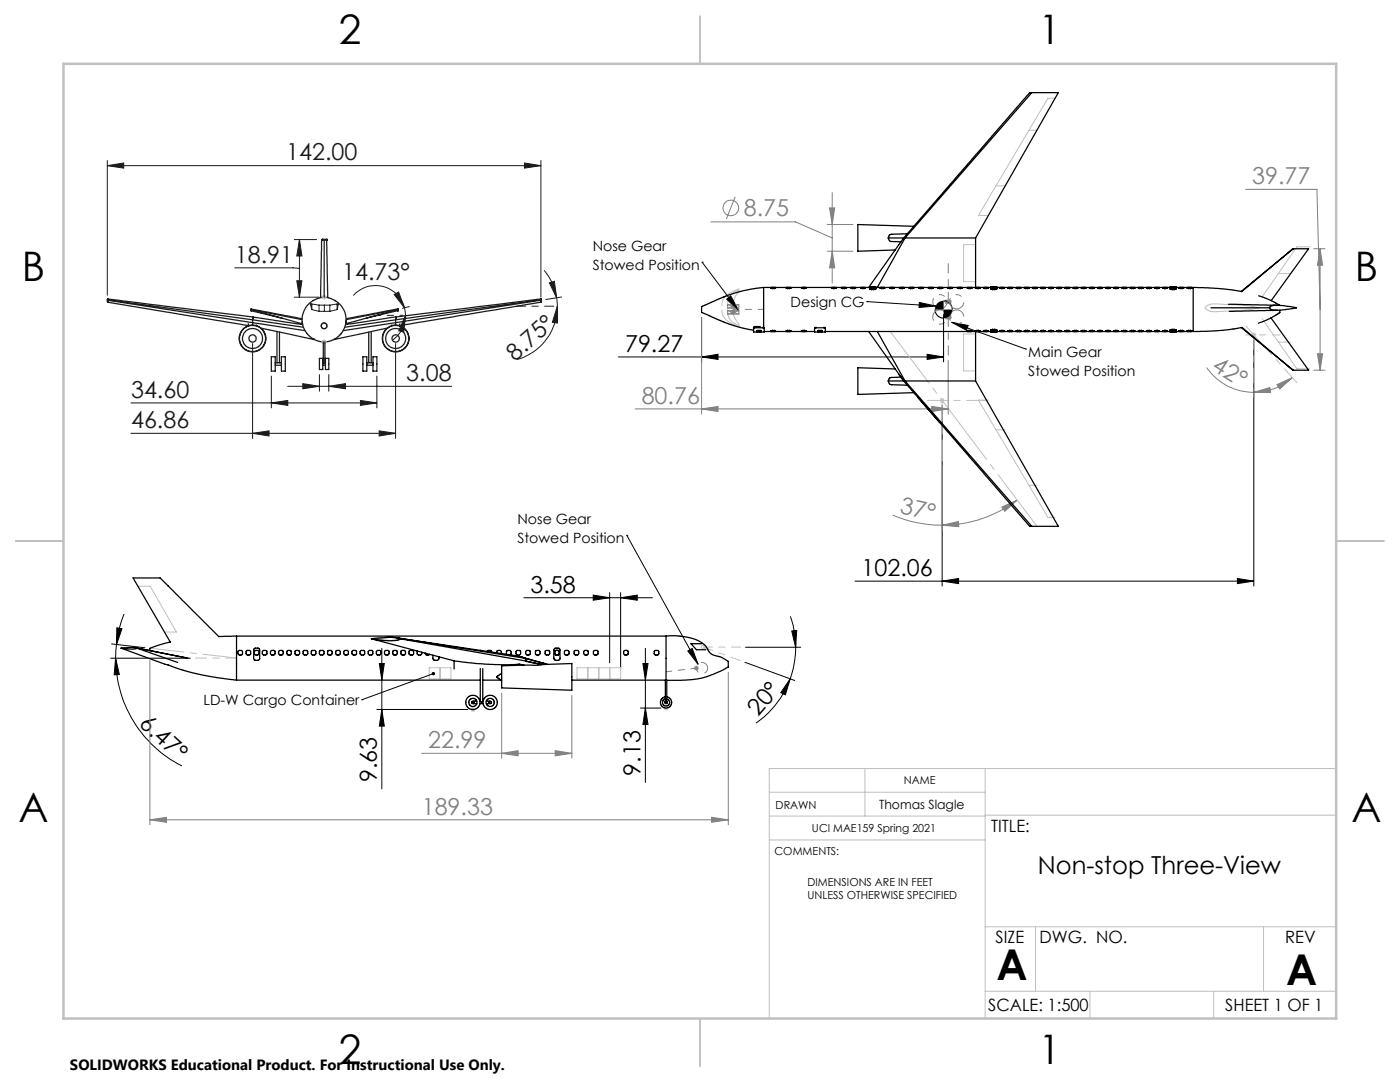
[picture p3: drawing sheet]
<svg xmlns="http://www.w3.org/2000/svg" width="279mm" height="216mm" viewBox="0 0 279 216" stroke-linecap="round" stroke-linejoin="round" font-family="sans-serif">
<g fill="none" stroke="#808080" stroke-width=".2">
<path d="M146.7 39.3l-1.7 4.4M166.1 38.5v18M248.6 37.8h14.2l.7 24M141.9 44.3h16.9l7.3 3.2M165.1 44.8h5.1M165.1 50.1h5.1M165.6 41.5h1l-.5 3.3zM166.1 50.1l.5 3.3h-1zM188.6 59.9l.7 .7M189 59.7v1M189.1 59.9l.7 .7M189.3 59.9l-.7 .7"/>
<path d="M189.5 59.7v1M189.8 59.9l-.7 .7M262.2 49.6h2.2M263.5 49.6l.4 3.3h-1zM263.5 49.6v24.3M140 63.3v19.3M145.8 62.3h1M145.8 61.2h1M146 62l.7 .7M146 60.8l.7 .7M146.3 60.6v1.1M146.3 61.8v1.1"/>
<path d="M146.7 62l-.7 .7M146.7 60.8l-.7 .7M188.5 63.3h1.5M188.5 60.2h1.5M188.6 62.9l.7 .7M189 62.8v1M189.1 62.9l.7 .7M189.2 71.9v10.7M189.3 62.9l-.7 .7M189.5 62.8v1M189.8 62.9l-.7 .7M240.8 73.3a11.3 11.3 0 0 0 9.4 5"/>
<path d="M250.2 78.3l3.2-1 .2 1zM250.2 77.4v1.9M254.8 76.8l3.1-1.4-2.5 2.2zM257.9 75.4a11.4 11.4 0 0 1-7.7 2.9M262.2 73.9h2.2M262.9 70.6h1l-.4 3.3zM126.8 81.6h62.4M140 81.6l3.3-.5v1zM185.9 81.1l3.3 .5-3.3 .5zM188 93v12.8M203 99.8a25.3 25.3 0 0 1-15 5M178.1 102.8a25.4 25.4 0 0 0 9.9 2"/>
<path d="M188 104.8l3.3-.7v1zM200 101.2l3-1.4-2.5 2.2zM29.9 131.8v32.8M100.1 138.3v13M114.1 138.7v12.6M138.5 133.3h1M138.6 133l.7 .7M139 132.8v1M139.3 133l-.7 .7M145.3 134.1v30.5M84.1 150.3h30M100.1 150.3l3.3-.5v1z"/>
<path d="M110.8 149.8l3.3 .5-3.3 .5zM29.9 163.6l3.3-.5v1zM29.9 163.6h115.4M142 163.1l3.3 .5-3.3 .5z"/>
<circle cx="145.8" cy="41.5" r="1.56"/>
</g>
<g fill="none" stroke="#000" stroke-width=".2">
<path d="M140.1 52.3h.1M140.1 52.3l7.3 9.7M145 59.7l.8-.6 1.6 2.9zM123.4 71.2h64.9M140 71.2l3.3-.5v1zM140 63.3v8.9M173 60.2h.1M173 60.2l13.8 .9M183.5 60.4l3.3 .7-3.4 .2zM185 70.7l3.3 .5-3.3 .5zM186.6 61.8a1.69 1.69 0 0 0 1.7 1.7M188.3 62.8v9.4"/>
<path d="M188.3 60a1.69 1.69 0 0 1 1.7 1.8M189.9 64.3l14.8 5.3M189.9 64.3l3.3 .6-.3 1zM204.7 69.6h.1M250.2 67.8v49.1M188 80.9v36M104.6 119.3h25.6M118.4 118.7l3.3 .6-3.3 .5zM121.7 118.3v14M123.9 119.3l3.3-.6v1.1zM123.9 118.3v15M125.1 106.8h.1"/>
<path d="M125.1 106.8l14.2 25.7M170.6 116h79.6M188 116l3.3-.6v1.1zM246.9 115.4l3.3 .6-3.3 .5zM22.1 131.3h15.9M22.3 128.5l6.6 .8M23.1 131.3l.7 3.3-1 .1zM23.1 131.3a24.3 24.3 0 0 0 13.2 21.5M23.2 128.6l-.1 2.7M23.3 125.3l1 .1-1.1 3.2zM24.8 122.5a22.5 22.5 0 0 0-1.6 6.1M72.2 139.6h.1"/>
<path d="M75.7 132.4h1l-.5 3.3zM76.2 129.4v28M86.5 134.4l-14.3 5.2M128.3 132.4h1l-.5 3.3zM128.8 129.4v26.7M137.3 129.9l.8-.5 1.2 3.1zM148.7 132.2l9.9 3.6M148.8 129.2h11M157.7 135.5l-1 3.1-.9-.4zM157.7 135.5a18.8 18.8 0 0 1-6.8 8.8M157.7 123a17.2 17.2 0 0 1 1.1 6.2M158 125.9l1-.1-.2 3.4z"/>
<path d="M158.8 129.2a19.6 19.6 0 0 1-1.1 6.3M75.2 141.6h18.2M76.2 141.6l.5 3.3h-1zM127.8 141.3h4.1M128.8 141.3l.5 3.3h-1z"/>
</g>
<g fill="none" stroke="#191924" stroke-width=".2">
<path d="M21.4 33.1l3.3-.6v1zM21.4 32v26.9M21.4 33.1h86.5M104.7 32.5l3.2 .6-3.2 .4zM107.9 32v27.3M46.8 53.4l13 .2M58.7 59.3h5M58.7 47.8h4.5M59.2 56h1.1l-.5 3.3zM59.8 47.8l.5 3.3h-1.1zM59.8 47.8v11.5M70.5 58.9a6 6 0 0 1 10.2 2.5"/>
<path d="M78.7 58.8l.9-.5 1.1 3.1zM108.6 53.9a11.5 11.5 0 0 1 2.5 5.5M109.6 56.4l1-.3 .5 3.3zM111.1 59.4l.1 1.7M112.1 59.3l-3.2 .5M50.4 68.5v19M54.2 75v6.4M57.4 77.1h32.7M60.4 76.6l3.3 .5-3.3 .5zM62.2 61.8l1.5 .3M62.2 60.6v1.2M63.7 60.9h2.1"/>
<path d="M63.7 60.9l-1.8-.3 .3 1.2M63.7 62.1h2.1M63.7 60.9v1.2M63.7 74.8v3.3M64.7 60.9v1.2M65.6 77.1l3.3-.5v1zM65.6 74.8v3.3M65.8 60.9l1.8-.3-.3 1.2M65.8 60.9v1.2M67.3 60.6v1.2M67.3 61.8l-1.5 .3M71.9 79.9l3.3 .5-3.3 .5z"/>
<path d="M75.2 75v6.4M79 68.5v19M80.7 61.4l.2 1.5M80.9 62.9l-.3 3.4-1-.3zM80.9 62.9a6 6 0 0 1-2.5 4.9M81.7 61.2l-1.4 .3M111.2 61.1l.1 3.4-1.1-.2zM111.2 61.1a11.1 11.1 0 0 1-8 10.7M26.1 86.5h52.9M26.1 80.4h49.1M50.4 86.5l3.3-.5v1zM54.2 80.4l3.2-.5v1z"/>
<path d="M75.7 86l3.3 .5-3.3 .5z"/>
<circle cx="64.7" cy="65" r=".58"/>
</g>
<g fill="none" stroke="#191924" stroke-width=".25">
<path d="M21.4 59.9l39.5 6.1M21.4 59.8l29 4M21.4 59.7l29 3.6M21.4 59.8v.1M21.4 59.9v.4M21.4 59.9h.1M21.4 59.8h.1M21.4 59.7v.1M21.4 59.7h.1M64.2 47.8l-.2 11.6M64.2 47.8h.1M64.3 47.8h.4"/>
<path d="M64.3 47.8h.1M64.4 47.8h.1M64.5 47.8h.1M64.6 47.8h.1M64.7 47.8v11.5M64.7 47.8h.1M64.7 47.8h.2M64.8 47.8h.1M64.9 47.8h.1M64.9 47.8h.3M65 47.8h.1M65.1 47.8h.1"/>
<path d="M65.2 47.8h.1M65.2 47.8l.2 11.6M107.9 59.7l-28.9 3.6M107.9 59.8v.1M107.9 59.9v.4M107.9 59.9h.1M107.9 59.8h.1M107.9 59.7v.1M107.9 59.7h.1M107.9 59.8l-28.9 4M107.9 59.9l-28.9 4.5M21.4 60.3l28.2 4.7v-.5"/>
<path d="M21.4 60.3h.1M21.4 60.2h.1M21.4 60.1v.1M21.4 60.1h.1M21.4 60h.1M50.1 61.7l10.2 1.9M50.1 62l6.3 1.5M50.1 61.7l10.2 2.1M50.1 61.7h.1M50.1 62h.1M50.1 61.9v.1M50.1 61.9h.1"/>
<path d="M50.1 61.8v.1M50.1 61.8h.1M50.1 61.7v.2M50.1 61.8l1.5 .4M50.4 63.8l10.2 1.5M50.4 63.3l10 1.5-.1-.6M50.4 63.8v1.1M50.4 63.6v.2M50.4 63.6h.1M50.4 63.4v.1M50.4 63.4h.1M50.4 63.3h.1"/>
<path d="M50.4 63.3v.3M51.1 62.1l9.3 2.5M51.2 64.8v.2M52.1 65.5l10.7 2.3M54.2 71.2h.7v2.8h-.7zM54.9 72.4h1.3M54.9 72.9h1.3M55.3 66.1v6.3M55.8 66.3v6.1M56.2 71.2h.7v2.8h-.7zM61.3 61l1.2-1 1.4-.6 1.3-.1 1.4 .5a4.4 4.4 0 0 1 2.5 4.2 4.4 4.4 0 0 1-3 3.9l-1 .3-1.4-.1-1.3-.5-.9-.7a4.4 4.4 0 0 1-.2-5.9zM63.7 71.5h.7v2.2h-.7z"/>
<path d="M64.4 72.4h.2M64.4 72.9h.5M64.5 68.2v4.2M64.5 72.4h.1M64.6 72.4h.1M64.6 72.4h.2M64.7 72.4h.1M64.8 72.4h.1M64.8 68.2v4.2M64.9 71.5h.7v2.2h-.7zM72.4 71.2h.8v2.8h-.8zM73.2 72.4h1.2"/>
<path d="M73.2 72.9h1.2M73.6 66.3v6.1M74.1 66.1v6.3M74.4 71.2h.8v2.8h-.8zM77.3 65.5l-10.7 2.3M78.2 64.8v.2M78.2 62.1l-9.2 2.5M79 63.3l-10 1.5 .1-.9M79 63.8v.6M79 64.4v.5M79 63.6v.2M79 63.6h.1"/>
<path d="M79 63.4v.1M79 63.4h.1M79 63.3h.1M79 63.3v.3M79 63.8l-10.2 1.5M79 64.4l-10.5 1.6M79.3 61.7l-10.2 1.9M79.3 62l-6.3 1.5M79.3 61.7l-10.2 2.1M79.3 61.7h.1M79.3 62h.1M79.3 61.9v.1"/>
<path d="M79.3 61.9h.1M79.3 61.8v.1M79.3 61.8h.1M79.3 61.7v.2M79.3 61.8l-1.5 .4M107.9 60.3l-28.2 4.7 .1-.5M107.9 60.3h.1M107.9 60.2h.1M107.9 60.1v.1M107.9 60.1h.1M107.9 60h.1"/>
<circle cx="50.4" cy="67.5" r=".73"/>
<circle cx="50.4" cy="67.5" r="2.66"/>
<circle cx="50.4" cy="67.6" r="1.99"/>
<circle cx="50.4" cy="67.5" r="2.61"/>
<circle cx="64.7" cy="65" r=".58"/>
<circle cx="79" cy="67.6" r="2"/>
<circle cx="79" cy="67.5" r="2.6"/>
<circle cx="79" cy="67.5" r=".73"/>
<circle cx="79" cy="67.5" r="2.66"/>
</g>
<g fill="none" stroke="#c0c0c0" stroke-width=".2">
<path d="M210.6 19.6h-1.5l-13.8 23.4h2M198.8 37.1h1.8M205.4 26h1.5M64.2 59.3h1M64.3 58.9l.8 .8M64.7 58.8v1M65.1 58.9l-.8 .8M147.5 58l-1 .3-.8 .7-.4 1-.1 1.1M194.7 48.8h-2.4v7.4h2.4M255.1 54.6h2.5M261.4 49.2h-2.6l-6.9 10M64.2 68.3h1"/>
<path d="M64.3 67.9l.8 .7M64.7 67.8v1M65.1 67.9l-.8 .7M144.1 61.8l.2 1.1 .6 .9 .9 .7 1.7 .7v-.7l-.8-.9-.3-.7v-1.1M144.1 61.1l.1-1 .6-1 .9-.7 1.8-.8v.7l-.6 .7-.4 .7-.1 1.4M145.2 61.8l.1 1 .4 .9 .8 .8 1 .4M187.5 79.9h1M187.7 79.6l.7 .7M188 79.4v1M188.4 79.6l-.7 .7M194.7 66.6h-2.4v7.4h2.4M197.3 79.8h-2l13.8 23.4h1.5"/>
<path d="M240.5 61.3l.9-.6 1.6-.1 5.6 .4 2.6 .4-3 .5-6.3 .3-.9-.3-.5-.4zM249.7 66.9h1M249.9 66.5l.7 .7M250.2 66.4v.9M250.6 66.5l-.7 .7M251.9 63.6l6.9 10h2.6M255.1 68.3h2.5M198.8 85.8h1.8M205.4 96.8h1.5M27.5 117h2.5l5.2 9.1h-2.4M85.7 133.2h4.3v2.3h-4.3zM87.8 133.2v2.3"/>
<path d="M115.1 133.2h8.8v2.3h-8.8zM117.3 133.2v2.3M119.5 133.2v2.3M121.7 133.2v2.3M93.9 141.6h1M94 141.2l.7 .7M94.4 141.1v1M94.7 141.2l-.7 .7M132.4 141.3h1M132.6 140.9l.7 .7M132.9 140.8v1M133.3 140.9l-.7 .7"/>
<path d="M153.5 158.1h43.1M172.6 153.4v9.4M196.6 153.4v49.8M266.7 153.4h-113.2v49.8M153.5 167.6h43.1M153.5 162.8h43.1M196.6 162.7h70.1M196.6 197.8h70.1M196.6 184.9h70.1M206.7 184.9v12.9M217.5 197.8v5.4M242.2 197.8v5.4"/>
<path d="M252.2 184.9v12.9"/>
<circle cx="188.3" cy="61.8" r="1.72"/>
<circle cx="140.3" cy="129.1" r=".35"/>
</g>
<path d="M74.1 127.5a13.7 13.7 0 0 1 5.7-.1v.1a3.8 3.8 0 0 1-2.8 .3z" fill="none" stroke="#808080" stroke-width=".25"/>
<path d="M141.2 133a1.12 1.12 0 0 0-1.9-.5 1.12 1.12 0 0 0 .5 1.9 1.12 1.12 0 0 0 1.4-1.3v-.1" fill="none" stroke="#808080" stroke-width=".2" stroke-dasharray="15.2 1.3 1.3 1.3" stroke-dashoffset="13.6" stroke-linecap="butt"/>
<path d="M187.2 61.9a1.42 1.42 0 0 0-.6 2.4 1.42 1.42 0 0 0 2.3-.6 1.42 1.42 0 0 0-1.6-1.8h-.1M187.2 61.6a1.42 1.42 0 0 1-.6-2.4 1.42 1.42 0 0 1 2.3 .6 1.42 1.42 0 0 1-1.6 1.8h-.1M190.5 61.9a1.42 1.42 0 0 0-.6 2.4 1.42 1.42 0 0 0 2.4-.6 1.42 1.42 0 0 0-1.6-1.8h-.2M190.5 61.6a1.42 1.42 0 0 1-.6-2.4 1.42 1.42 0 0 1 2.4 .6 1.42 1.42 0 0 1-1.6 1.8h-.2" fill="none" stroke="#808080" stroke-width=".2" stroke-dasharray="15.2 1.3 1.3 1.3" stroke-dashoffset="12.7" stroke-linecap="butt"/>
<path d="M75.4 62.9h5" fill="none" stroke="#191924" stroke-width=".2" stroke-dasharray="15.2 1.3 1.3 1.3" stroke-dashoffset="14.6"/>
<path d="M103.1 61.1h7.4" fill="none" stroke="#191924" stroke-width=".2" stroke-dasharray="15.2 1.3 1.3 1.3" stroke-dashoffset="13.4"/>
<path d="M248.7 65.1l10.1 11.3" fill="none" stroke="#c0c0c0" stroke-width=".2" stroke-dasharray="15.2 1.3 1.3 1.3" stroke-dashoffset="7.6"/>
<path d="M248.5 66.8h7" fill="none" stroke="#c0c0c0" stroke-width=".2" stroke-dasharray="15.2 1.3 1.3 1.3" stroke-dashoffset="13.7"/>
<path d="M207 105l-29.4-38.9" fill="none" stroke="#c0c0c0" stroke-width=".2" stroke-dasharray="15.2 1.3 1.3 1.3" stroke-dashoffset="2.3"/>
<path d="M185.1 79.9h11.8" fill="none" stroke="#c0c0c0" stroke-width=".2" stroke-dasharray="15.2 1.3 1.3 1.3" stroke-dashoffset="11.2"/>
<path d="M250.2 66.8v9.6" fill="none" stroke="#c0c0c0" stroke-width=".2" stroke-dasharray="15.2 1.3 1.3 1.3" stroke-dashoffset="12.4"/>
<path d="M188 79.9v12.1" fill="none" stroke="#c0c0c0" stroke-width=".2" stroke-dasharray="15.2 1.3 1.3 1.3" stroke-dashoffset="11.1"/>
<path d="M140.4 129.1h7.4" fill="none" stroke="#c0c0c0" stroke-width=".2" stroke-dasharray="15.2 1.3 1.3 1.3" stroke-dashoffset="13.4"/>
<path d="M140.4 129.1l7.3 2.7" fill="none" stroke="#c0c0c0" stroke-width=".2" stroke-dasharray="15.2 1.3 1.3 1.3" stroke-dashoffset="13.2"/>
<path d="M47.2 131.3l-17.3-2" fill="none" stroke="#c0c0c0" stroke-width=".2" stroke-dasharray="15.2 1.3 1.3 1.3" stroke-dashoffset="8.4"/>
<path d="M47.2 131.3h-8.2" fill="none" stroke="#c0c0c0" stroke-width=".2" stroke-dasharray="15.2 1.3 1.3 1.3" stroke-dashoffset="13"/>
<path d="M139.7 3.2v9.5M3.1 107.9h9.6M266.7 107.9h9.5M139.7 203.2v9.6" fill="none" stroke="#c0c0c0" stroke-width=".25"/>
<path d="M12.7 12.7h254v190.5h-254z" fill="none" stroke="#c0c0c0" stroke-width=".5"/>
<path d="M152.4 61.7h-6.1M132.9 134l6.1-.7" fill="none" stroke="#808080" stroke-width=".2" stroke-dasharray="15.2 1.3 1.3 1.3" stroke-dashoffset="14.1"/>
<g fill="none" stroke="#808080" stroke-width=".2" stroke-dasharray="15.2 1.3 1.3 1.3">
<path d="M145.2 62h2.3M145.2 62v.7M145.2 62.7h2.3M145.2 62l2.3 .7M145.2 61.5h2.3M145.2 61.5v-.7M145.2 60.8h2.3M145.2 61.5l2.3-.7M146.3 61.7v-.2M146.3 61.7v.3M147.5 62v.7M147.5 62l-2.3 .7"/>
<path d="M147.5 61.5v-.7M147.5 61.5l-2.3-.7M189.5 63.3h-.5M189.5 60.2h-.5"/>
</g>
<path d="M189.3 63.3v7.6M189.3 60.2v-7.6" fill="none" stroke="#808080" stroke-width=".2" stroke-dasharray="15.2 1.3 1.3 1.3" stroke-dashoffset="13.3"/>
<g fill="#000">
<path d="M185 70.7l3.3 .5-3.3 .5zM140 71.2l3.3-.5v1z"/>
<path d="M123.9 119.3l3.3-.6v1.1zM118.4 118.7l3.3 .6-3.3 .5z"/>
<path d="M188 116l3.3-.6v1.1zM246.9 115.4l3.3 .6-3.3 .5z"/>
<path d="M23.3 125.3l1 .1-1.1 3.2zM23.1 131.3l.7 3.3-1 .1z"/>
<path d="M157.7 135.5l-1 3.1-.9-.4zM158 125.9l1-.1-.2 3.4z"/>
<path d="M76.2 141.6l.5 3.3h-1zM75.7 132.4h1l-.5 3.3zM128.8 141.3l.5 3.3h-1zM128.3 132.4h1l-.5 3.3z"/>
</g>
<g fill="#808080">
<path d="M250.2 78.3l3.2-1 .2 1zM254.8 76.8l3.1-1.4-2.5 2.2z"/>
<path d="M188 104.8l3.3-.7v1zM200 101.2l3-1.4-2.5 2.2z"/>
<path d="M165.6 41.5h1l-.5 3.3zM166.1 50.1l.5 3.3h-1zM263.5 49.6l.4 3.3h-1zM262.9 70.6h1l-.4 3.3zM100.1 150.3l3.3-.5v1zM110.8 149.8l3.3 .5-3.3 .5z"/>
<path d="M185.9 81.1l3.3 .5-3.3 .5zM140 81.6l3.3-.5v1z"/>
<path d="M29.9 163.6l3.3-.5v1zM142 163.1l3.3 .5-3.3 .5z"/>
</g>
<path d="M183.5 60.4l3.3 .7-3.4 .2zM145 59.7l.8-.6 1.6 2.9zM189.9 64.3l3.3 .6-.3 1zM188.3 61.8v1.7a1.69 1.69 0 0 0 1.7-1.7zM187 60.7l-.3 .5-.1 .6h1.7v-1.8a1.82 1.82 0 0 0-1.3 .7zM86.2 134.2a.35 .35 0 0 0 .2 .6 .35 .35 0 0 0 .4-.5l-.3 .1 .3-.1-.2-.2zM137.3 129.9l.8-.5 1.2 3.1z" fill="#000"/>
<g fill="#191924">
<path d="M111.2 61.1l-1 3.2 1.1 .2zM109.6 56.4l1.5 3-.5-3.3z"/>
<path d="M59.2 56l.6 3.3 .5-3.3zM59.8 47.8l-.6 3.3h1.1zM50.4 86.5l3.3 .5v-1zM75.7 86v1l3.3-.5zM54.2 80.4l3.2 .5v-1zM71.9 79.9v1l3.3-.5zM60.4 76.6v1l3.3-.5zM65.6 77.1l3.3 .5v-1zM21.4 33.1l3.3 .4v-1zM104.7 32.5v1l3.2-.4z"/>
<path d="M80.9 62.9l-1.3 3.1 1 .3zM78.7 58.8l2 2.6-1.1-3.1z"/>
</g>
<g fill="none" stroke="#000" stroke-width=".25">
<path d="M205.9 18.5l-.5 .1-25 28.9M205.9 18.5h5.3l-16.5 29M205.9 18.5l-25.3 29M152.4 57.4l-2.5 .3-3.4 .8-2.3 .8-3.8 1.7a.62 .62 0 0 0-.4 .9 .45 .45 0 0 0 .5 .6l4.9 2.1 2.1 .7 2.9 .6M152.4 57.4v7.9M152.4 57.4h1.4M153.8 57.4l.4 .1M153.8 57.4h.1M153.8 57.4h1M153.8 57.4v.1M154.2 57.5h.3M154.2 57.5v.1"/>
<path d="M154.5 57.5v.1M154.8 57.4l-.3 .1M154.8 57.4h.1M154.8 57.4h2.1M154.8 57.4v.1M156.9 57.4l.3 .1M156.9 57.4h.1M156.9 57.4h.9M156.9 57.4v.1M157.2 57.5h.3M157.2 57.5v.1M157.5 57.5v.1"/>
<path d="M157.8 57.4l-.3 .1M157.8 57.4h.1M157.8 57.4h2.1M157.8 57.4v.1M159.9 57.4l.4 .1M159.9 57.4h.1M159.9 57.4h1M159.9 57.4v.1M160.3 57.5h.2M160.3 57.5v.1M160.5 57.5v.1M160.9 57.4h.1"/>
<path d="M160.9 57.4l-.4 .1M160.9 57.4h5.1M160.9 57.4v.1M166 57.4l.3 .1M166 57.4h.1M166 57.4h.9M166 57.4v.1M166.3 57.5h.3M166.3 57.5v.1M166.6 57.5v.1M166.9 57.4h.1M166.9 57.4l-.3 .1"/>
<path d="M166.9 57.4h1M166.9 57.4v.1M167.9 57.4l.3 .1M167.9 57.4h.1M167.9 57.4h.9M167.9 57.4v.1M168.2 57.5h.3M168.2 57.5v.1M168.5 57.5v.1M168.8 57.4l-.3 .1M168.8 57.4h.1M168.8 57.4h1.1"/>
<path d="M168.8 57.4v.1M169.9 57.4l.2 .1M169.9 57.4h.1M169.9 57.4h.8M169.9 57.4v.1M170.1 57.5h.4M170.1 57.5v.1M170.5 57.5v.1M170.7 57.4h.1M170.7 57.4l-.2 .1M170.7 57.4h1.1M170.7 57.4v.1"/>
<path d="M171.8 57.4l.3 .1M171.8 57.4h.1M171.8 57.4h.9M171.8 57.4v.1M172.1 57.5h.3M172.1 57.5v.1M172.4 57.5v.1M172.7 57.4l-.3 .1M172.7 57.4h.1M172.7 57.4h.9M172.7 57.4v.1M173.6 57.6l.4 .1"/>
<path d="M173.6 57.6v-.3h1.2v.3M173.6 57.6v.1M173.7 57.4l.3 .1M173.7 57.4h.1M174 57.7h.4M174 57.7v.2M174 57.3l-.3 .1M174 57.3h.3M174 57.5h.3M174.3 57.3l.3 .1M174.4 57.7v.2M174.6 57.4l-.3 .1"/>
<path d="M174.6 57.4h.1M174.6 57.4v.1M174.8 57.6l-.4 .1M174.8 57.4h.8M174.8 57.6v.1M175.6 57.4l.3 .1M175.6 57.4h.1M175.6 57.4h1M175.6 57.4v.1M175.9 57.5h.3M175.9 57.5v.1M176.2 57.5v.1"/>
<path d="M176.6 57.4h.1M176.6 57.4l-.4 .1M176.6 57.4h1M176.6 57.4v.1M177.3 47.5l.2 .5 .3 .2 2 .1M177.3 47.5h3.1M177.6 57.4l.3 .1M177.6 57.4h.1M177.6 57.4h.9M177.6 57.4v.1M177.9 57.5h.3M177.9 57.5v.1"/>
<path d="M178.2 57.5v.1M178.5 57.4h.1M178.5 57.4l-.3 .1M178.5 57.4h1M178.5 57.4v.1M179.5 57.4l.3 .1M179.5 57.4h.1M179.5 57.4h.9M179.5 57.4v.1M179.8 57.5h.3M179.8 57.5v.1M180.1 57.5v.1"/>
<path d="M180.4 47.5l-7 9.9M180.4 47.5h.2M180.4 57.4h.1M180.4 57.4l-.3 .1M180.4 57.4h1M180.4 57.4v.1M180.6 47.5h14.1M180.6 47.5l-5.5 9.9M181.1 46.6l-3.3 .1-.3 .2-.2 .6M181.4 57.4l.3 .1M181.4 57.4h.1M181.4 57.4h1"/>
<path d="M181.4 57.4v.1M181.7 57.5h.3M181.7 57.5v.1M182 57.5v.1M182.4 45.2l-11.2-.4v5.3l7.4-.2M182.4 57.4h.1M182.4 57.4l-.4 .1M182.4 57.4h1M182.4 57.4v.1M183.4 57.4l.3 .1M183.4 57.4h.1M183.4 57.4h.9"/>
<path d="M183.4 57.4v.1M183.7 57.5h.3M183.7 57.5v.1M184 57.5v.1M184.3 57.4h.1M184.3 57.4l-.3 .1M184.3 57.4h1M184.3 57.4v.1M185.3 57.4l.3 .1M185.3 57.4h.1M185.3 57.4h.9M185.3 57.4v.1"/>
<path d="M185.6 57.5h.3M185.6 57.5v.1M185.9 57.5v.1M186.2 57.4l-.3 .1M186.2 57.4h.1M186.2 57.4h1M186.2 57.4v.1M187.2 57.4l.3 .1M187.2 57.4h.1M187.2 57.4h.9M187.2 57.4v.1M187.5 57.5h.3"/>
<path d="M187.5 57.5v.1M187.8 57.5v.1M188.1 57.4h.1M188.1 57.4l-.3 .1M188.1 57.4h1.1M188.1 57.4v.1M189.2 57.4l.2 .1M189.2 57.4h.1M189.2 57.4h.9M189.2 57.4v.1M189.4 57.5h.4M189.4 57.5v.1"/>
<path d="M189.8 57.5v.1M190.1 57.4l-.3 .1M190.1 57.4h.1M190.1 57.4h1M190.1 57.4v.1M191.1 57.4l.3 .1M191.1 57.4v.1M191.4 57.5h.3M191.4 57.5v.1M191.7 57.5v.1M192 57.4l-.9-.1v.1M192 57.4h.1"/>
<path d="M192 57.4l-.3 .1M192 57.4h1M192 57.4v.1M193 57.4l.4 .1M193 57.4h.1M193 57.4h1M193 57.4v.1M193.4 57.5h.2M193.4 57.5v.1M193.6 57.5v.1M194 57.4h.1M194 57.4l-.4 .1"/>
<path d="M194 57.4h.7M194 57.4v.1M194.7 57.4l.3 .1M194.7 57.4h.1M194.7 57.4h.9M194.7 57.4v.1M194.7 47.5v9.9M195 57.5h.3M195 57.5v.1M195.3 57.5v.1M195.6 57.4l-.3 .1M195.6 57.4h.1"/>
<path d="M195.6 57.4h.7M195.6 57.4v.1M196.3 57.4l.3 .1M196.3 57.4h.1M196.3 57.4h.9M196.3 57.4v.1M196.6 57.5h.3M196.6 57.5v.1M196.9 57.5v.1M197.2 57.4l-.3 .1M197.2 57.4h.1M197.2 57.4h.5"/>
<path d="M197.2 57.4v.1M197.7 57.6l.4 .1M197.7 57.6v-.3h1.3v.3M197.7 57.6v.1M198.1 57.7h.4M198.1 57.7v.2M198.2 57.3a.17 .17 0 0 0-.3 .1 .17 .17 0 0 0 0 .2 .17 .17 0 0 0 .3-.1h.6v-.2h-.3M198.2 57.3h.3M198.2 57.3v.1M198.5 57.3v.1M198.5 57.7v.2M199 57.6l-.5 .1"/>
<path d="M199 57.4h.5M199 57.6v.1M199.5 57.4l.3 .1M199.5 57.4h.1M199.5 57.4h.9M199.5 57.4v.1M199.8 57.5h.4M199.8 57.5v.1M200.2 57.5v.1M200.4 57.4l-.2 .1M200.4 57.4h.1M200.4 57.4h.8"/>
<path d="M200.4 57.4v.1M201.2 57.4l.3 .1M201.2 57.4h.1M201.2 57.4h.9M201.2 57.4v.1M201.5 57.5h.3M201.5 57.5v.1M201.8 57.5v.1M202.1 57.4l-.3 .1M202.1 57.4h.1M202.1 57.4h.7M202.1 57.4v.1"/>
<path d="M202.8 57.4l.3 .1M202.8 57.4h.1M202.8 57.4h.9M202.8 57.4v.1M203.1 57.5h.3M203.1 57.5v.1M203.4 57.5v.1M203.7 57.4h.7M203.7 57.4l-.3 .1M203.7 57.4h.1M203.7 57.4v.1M204.4 57.4l.3 .1"/>
<path d="M204.4 57.4h.1M204.4 57.4l.9-.1 .1 .1M204.4 57.4v.1M204.7 57.5h.3M204.7 57.5v.1M205 57.5v.1M205.3 57.4h.8M205.4 57.4l-.4 .1M205.4 57.4v.1M206.1 57.4l.2 .1M206.1 57.4h.1M206.1 57.4h.9"/>
<path d="M206.1 57.4v.1M206.3 57.5h.4M206.3 57.5v.1M206.7 57.5v.1M207 57.4l-.3 .1M207 57.4h.1M207 57.4h.7M207 57.4v.1M207.7 57.4l.3 .1M207.7 57.4h.1M207.7 57.4h.9M207.7 57.4v.1"/>
<path d="M208 57.5h.3M208 57.5v.1M208.3 57.5v.1M208.6 57.4h.1M208.6 57.4l-.3 .1M208.6 57.4h.7M208.6 57.4v.1M209.3 57.4l.3 .1M209.3 57.4h.1M209.3 57.4h.9M209.3 57.4v.1M209.6 57.5h.3"/>
<path d="M209.6 57.5v.1M209.9 57.5v.1M210.2 57.4l-.3 .1M210.2 57.4h.1M210.2 57.4h.7M210.2 57.4v.1M210.9 57.4l.3 .1M210.9 57.4h.1M210.9 57.4h.9M210.9 57.4v.1M211.2 57.5h.3M211.2 57.5v.1"/>
<path d="M211.5 57.5v.1M211.8 57.4l-.3 .1M211.8 57.4h.1M211.8 57.4h.7M211.8 57.4v.1M212.5 57.4l.4 .1M212.5 57.4h.1M212.5 57.4h1M212.5 57.4v.1M212.9 57.5h.2M212.9 57.5v.1M213.1 57.5v.1"/>
<path d="M213.5 57.4l-.4 .1M213.5 57.4h.1M213.5 57.4h.7M213.5 57.4v.1M214.2 57.4l.3 .1M214.2 57.4h.1M214.2 57.4h.9M214.2 57.4v.1M214.5 57.5h.3M214.5 57.5v.1M214.8 57.5v.1M215.1 57.4l-.3 .1"/>
<path d="M215.1 57.4h.1M215.1 57.4h.7M215.1 57.4v.1M215.8 57.4l.3 .1M215.8 57.4h.1M215.8 57.4h.9M215.8 57.4v.1M216.1 57.5h.3M216.1 57.5v.1M216.4 57.5v.1M216.7 57.4l-.3 .1M216.7 57.4h.1"/>
<path d="M216.7 57.4h.7M216.7 57.4v.1M217.4 57.4l.3 .1M217.4 57.4h.1M217.4 57.4h.9M217.4 57.4v.1M217.7 57.5h.4M217.7 57.5v.1M218.1 57.5v.1M218.3 57.4l-.2 .1M218.3 57.4h.1M218.3 57.4h.7"/>
<path d="M218.3 57.4v.1M219 57.4l.4 .1M219 57.4h.1M219 57.4h1M219 57.4v.1M219.4 57.5h.3M219.4 57.5v.1M219.7 57.5v.1M220 57.4l-.3 .1M220 57.4h.1M220 57.4h.7M220 57.4v.1"/>
<path d="M220.7 57.4l.3 .1M220.7 57.4h.1M220.7 57.4h.9M220.7 57.4v.1M221 57.5h.3M221 57.5v.1M221.3 57.5v.1M221.6 57.4h.1M221.6 57.4l-.3 .1M221.6 57.4h.7M221.6 57.4v.1M222.3 57.4l.3 .1"/>
<path d="M222.3 57.4h.1M222.3 57.4h.9M222.3 57.4v.1M222.6 57.5h.3M222.6 57.5v.1M222.9 57.5v.1M223.2 57.4l-.3 .1M223.2 57.4h.1M223.2 57.4h.7M223.2 57.4v.1M223.9 57.4l.3 .1M223.9 57.4h.1"/>
<path d="M223.9 57.4l.9-.1 .1 .1M223.9 57.4v.1M224.2 57.5h.3M224.2 57.5v.1M224.5 57.5v.1M224.8 57.4h.8M224.9 57.4l-.4 .1M224.9 57.4v.1M225.6 57.4l.2 .1M225.6 57.4h.1M225.6 57.4h.9M225.6 57.4v.1"/>
<path d="M225.8 57.5h.4M225.8 57.5v.1M226.2 57.5v.1M226.5 57.4h.1M226.5 57.4l-.3 .1M226.5 57.4h.7M226.5 57.4v.1M227.2 57.4l.3 .1M227.2 57.4h.1M227.2 57.4h.9M227.2 57.4v.1M227.5 57.5h.3"/>
<path d="M227.5 57.5v.1M227.8 57.5v.1M228.1 57.4h.1M228.1 57.4l-.3 .1M228.1 57.4h.7M228.1 57.4v.1M228.8 57.4l.3 .1M228.8 57.4h.1M228.8 57.4h.9M228.8 57.4v.1M229.1 57.5h.3M229.1 57.5v.1"/>
<path d="M229.4 57.5v.1M229.7 57.4l-.3 .1M229.7 57.4h.1M229.7 57.4h.7M229.7 57.4v.1M230.4 57.4l.4 .1M230.4 57.4h.1M230.4 57.4h1M230.4 57.4v.1M230.8 57.5h.2M230.8 57.5v.1M231 57.5v.1"/>
<path d="M231.4 57.4l-.4 .1M231.4 57.4h.1M231.4 57.4h.7M231.4 57.4v.1M232.1 57.4l.3 .1M232.1 57.4h.1M232.1 57.4h.9M232.1 57.4v.1M232.4 57.5h.3M232.4 57.5v.1M232.7 57.5v.1M233 57.4l-.3 .1"/>
<path d="M233 57.4h.1M233 57.4h.5M233 57.4v.1M233.5 57.6l.4 .1M233.5 57.6v-.3h1.2v.3M233.5 57.6v.1M233.9 57.7h.4M233.9 57.7v.2M234 57.3h-.1a.17 .17 0 0 0-.2 .1 .17 .17 0 0 0 0 .2 .17 .17 0 0 0 .3-.1h.6l-.1-.2h-.2M234 57.3h.3M234 57.3v.1M234.3 57.3v.1"/>
<path d="M234.3 57.7v.2M234.7 57.6l-.4 .1M234.7 57.4h.6M234.7 57.6v.1M235.3 57.4l.3 .1M235.3 57.4h.1M235.3 57.4h.9M235.3 57.4v.1M235.6 57.5h.3M235.6 57.5v.1M235.9 57.5v.1M236.2 57.4l-.3 .1"/>
<path d="M236.2 57.4h.1M236.2 57.4h.7M236.2 57.4v.1M236.9 57.4l.3 .1M236.9 57.4h.1M236.9 57.4h.9M236.9 57.4v.1M237.2 57.5h.4M237.2 57.5v.1M237.6 57.5v.1M237.8 57.4h.1M237.8 57.4l-.2 .1"/>
<path d="M237.8 57.4h.3M237.8 57.4v.1M238.1 57.4l4.9 .1 4.7 .6M238.1 57.4v8.7M251.2 59l2.3 .9 1.9 1M258 49.6l-10.3 8.6M258 49.6h.1M258.1 49.6h3.1l-7.5 10.4M258.1 49.6l-10.3 8.6M150.4 65.5v.8h2.1v-.8M150.6 65.2l-.2 .1v.2M150.6 65.4l-.2 .1"/>
<path d="M150.6 65.4h1.7M150.6 65.2h1.1M150.6 65.2v.2M151 66h.3M151 66h.2M151 66v.2h.2M151 66l.8-.1 .1 .3h-.1M151.2 66.2h.6M151.2 66h.5M151.2 66v.2M151.8 66v.2M152.3 65.4l.2 .1"/>
<path d="M152.3 65.3v.1M152.5 66.1h1.3M152.5 65.4v.1M153.8 66.1h1M153.8 66.1h.1M153.8 66v.1M154.2 66l-.4 .1M154.2 66h.3M154.2 65.9v.1M154.5 66l.3 .1M154.5 65.9v.1M154.8 66.1h.1"/>
<path d="M154.8 66.1h2.1M154.8 66v.1M156.9 66.1h.9M156.9 66.1h.1M156.9 66v.1M157.2 66l-.3 .1M157.2 66h.3M157.2 65.9v.1M157.5 66l.3 .1M157.5 65.9v.1M157.8 66.1h.1M157.8 66.1h2.1"/>
<path d="M157.8 66v.1M159.9 66.1h1M159.9 66.1h.1M159.9 66v.1M160.3 66l-.4 .1M160.3 66h.2M160.3 65.9v.1M160.5 66l.4 .1M160.5 65.9v.1M160.9 66.1h.1M160.9 66.1h1.7M160.9 66v.1"/>
<path d="M162.6 65.5v.8h2.1v-.8M162.6 65.4v.1M162.8 65.4l-.2 .1M162.8 65.4h1.7M162.8 65.3v.1M163.3 66.2h-.1l.1-.3h.7l.1 .3h-.2M163.3 66.2h.6M163.3 66.1v.1M163.9 66.1v.1M164.5 65.4l.2 .1M164.5 65.3v.1M164.7 66.1h28.3"/>
<path d="M164.7 65.4v.1M173.4 66.1l6.7 9.5M175.1 66.1l5.5 9.9M177.3 76l.2 .6 .3 .2 3.3 .1M177.3 76h3.1M178.6 73.6l-7.4-.2v5.3l11.2-.3M179.3 74.6l1.1 1.4M179.8 75.2l-2 .1-.3 .2-.2 .5M180.4 76l25 28.9 .5 .1M180.4 76h.2M180.6 76h14.1M180.6 76l25.3 29"/>
<path d="M183.1 79.2l4.5 5.1M193 66.1h1M193 66.1h.1M193 66v.1M193.4 66l-.4 .1M193.4 66h.2M193.4 65.9v.1M193.6 66l.4 .1M193.6 65.9v.1M194 66.1h.1M194 66.1h.7M194 66v.1"/>
<path d="M194.7 66.1h.9M194.7 66.1h.1M194.7 66v.1M194.7 76l16.5 29h-5.3M194.7 66.1v9.9M195 66l-.3 .1M195 66h.3M195 65.9v.1M195.3 66l.3 .1M195.3 65.9v.1M195.6 66.1h.1M195.6 66.1h.7"/>
<path d="M195.6 66v.1M196.3 66.1h.9M196.3 66.1h.1M196.3 66v.1M196.6 66l-.3 .1M196.6 66h.3M196.6 65.9v.1M196.9 66l.3 .1M196.9 65.9v.1M197.2 66.1h.1M197.2 66.1h.5M197.2 66v.1"/>
<path d="M197.7 65.9v.4h1.3v-.4M197.7 65.8v.1M198.1 65.8l-.4 .1M198.1 65.8h.4M198.1 65.7v.1M198.2 66.2a.18 .18 0 0 1-.3 0 .18 .18 0 0 1 0-.3 .18 .18 0 0 1 .3 .1h.6v.2h-.3M198.2 66.2h.3M198.2 66.1v.1M198.5 66.1v.1M198.5 65.8l.5 .1M198.5 65.7v.1M199 66.1h.6"/>
<path d="M199 65.8v.1M199.5 66.1l.1 .1 .8-.1M199.5 66v.1M199.8 66l-.3 .1M199.8 66h.4M199.8 65.9v.1M200.2 66l.2 .1M200.2 65.9v.1M200.4 66.1h.1M200.4 66.1h.8M200.4 66v.1M201.2 66.1h.9"/>
<path d="M201.2 66.1h.1M201.2 66v.1M201.5 66l-.3 .1M201.5 66h.3M201.5 65.9v.1M201.8 66l.3 .1M201.8 65.9v.1M202.1 66.1h.1M202.1 66.1h.7M202.1 66v.1M202.8 66.1h.9M202.8 66.1h.1"/>
<path d="M202.8 66v.1M203.1 66l-.3 .1M203.1 66h.3M203.1 65.9v.1M203.4 66l.3 .1M203.4 65.9v.1M203.7 66.1h.7M203.7 66.1h.1M203.7 66v.1M204.4 66.1h1M204.4 66.1h.1M204.4 66v.1"/>
<path d="M204.7 66l-.3 .1M204.7 66h.3M204.7 65.9v.1M205 66l.4 .1M205 65.9v.1M205.4 66.1h.1M205.4 66.1h.7M205.4 66v.1M206.1 66.1h.9M206.1 66.1h.1M206.1 66v.1M206.3 66l-.2 .1"/>
<path d="M206.3 66h.4M206.3 65.9v.1M206.7 66l.3 .1M206.7 65.9v.1M207 66.1h.1M207 66.1h.7M207 66v.1M207.7 66.1h.9M207.7 66.1h.1M207.7 66v.1M208 66l-.3 .1M208 66h.3"/>
<path d="M208 65.9v.1M208.3 66l.3 .1M208.3 65.9v.1M208.6 66.1h.1M208.6 66.1h.7M208.6 66v.1M209.3 66.1h.9M209.3 66.1h.1M209.3 66v.1M209.6 66l-.3 .1M209.6 66h.3M209.6 65.9v.1"/>
<path d="M209.9 66l.3 .1M209.9 65.9v.1M210.2 66.1h.1M210.2 66.1h.7M210.2 66v.1M210.9 66.1h.9M210.9 66.1h.1M210.9 66v.1M211.2 66l-.3 .1M211.2 66h.3M211.2 65.9v.1M211.5 66l.3 .1"/>
<path d="M211.5 65.9v.1M211.8 66.1h.1M211.8 66.1h.7M211.8 66v.1M212.5 66.1h1M212.5 66.1h.1M212.5 66v.1M212.9 66l-.4 .1M212.9 66h.2M212.9 65.9v.1M213.1 66l.4 .1M213.1 65.9v.1"/>
<path d="M213.5 66.1h.1M213.5 66.1h.7M213.5 66v.1M214.2 66.1h.9M214.2 66.1h.1M214.2 66v.1M214.5 66l-.3 .1M214.5 66h.3M214.5 65.9v.1M214.8 66l.3 .1M214.8 65.9v.1M215.1 66.1h.1"/>
<path d="M215.1 66.1h.7M215.1 66v.1M215.8 66.1h.9M215.8 66.1h.1M215.8 66v.1M216.1 66l-.3 .1M216.1 66h.3M216.1 65.9v.1M216.4 66l.3 .1M216.4 65.9v.1M216.7 66.1h.1M216.7 66.1h.7"/>
<path d="M216.7 66v.1M217.4 66.1h.9M217.4 66.1h.1M217.4 66v.1M217.7 66l-.3 .1M217.7 66h.4M217.7 65.9v.1M218.1 66l.2 .1M218.1 65.9v.1M218.3 66.1h.1M218.3 66.1h.7M218.3 66v.1"/>
<path d="M219 66.1h1M219 66.1h.1M219 66v.1M219.4 66l-.4 .1M219.4 66h.3M219.4 65.9v.1M219.7 66l.3 .1M219.7 65.9v.1M220 66.1h.1M220 66.1h.7M220 66v.1M220.7 66.1h.9"/>
<path d="M220.7 66.1h.1M220.7 66v.1M221 66l-.3 .1M221 66h.3M221 65.9v.1M221.3 66l.3 .1M221.3 65.9v.1M221.6 66.1h.1M221.6 66.1h.7M221.6 66v.1M222.3 66.1h.9M222.3 66.1h.1"/>
<path d="M222.3 66v.1M222.6 66l-.3 .1M222.6 66h.3M222.6 65.9v.1M222.9 66l.3 .1M222.9 65.9v.1M223.2 66.1h.1M223.2 66.1h.7M223.2 66v.1M223.9 66.1h.1M223.9 66v.1M224.2 66l-.3 .1"/>
<path d="M224.2 66h.3M224.2 65.9v.1M224.5 66l.4 .1M224.5 65.9v.1M224.8 66.1h.8M224.9 66.1l-.1 .1-.9-.1M224.9 66v.1M225.6 66.1h.9M225.6 66.1h.1M225.6 66v.1M225.8 66l-.2 .1M225.8 66h.4"/>
<path d="M225.8 65.9v.1M226.2 66l.3 .1M226.2 65.9v.1M226.5 66.1h.1M226.5 66.1h.7M226.5 66v.1M227.2 66.1h.9M227.2 66.1h.1M227.2 66v.1M227.5 66l-.3 .1M227.5 66h.3M227.5 65.9v.1"/>
<path d="M227.8 66l.3 .1M227.8 65.9v.1M228.1 66.1h.1M228.1 66.1h.7M228.1 66v.1M228.8 66.1h.9M228.8 66.1h.1M228.8 66v.1M229.1 66l-.3 .1M229.1 66h.3M229.1 65.9v.1M229.4 66l.3 .1"/>
<path d="M229.4 65.9v.1M229.7 66.1h.1M229.7 66.1h.7M229.7 66v.1M230.4 66.1h1M230.4 66.1h.1M230.4 66v.1M230.8 66l-.4 .1M230.8 66h.2M230.8 65.9v.1M231 66l.4 .1M231 65.9v.1"/>
<path d="M231.4 66.1h.1M231.4 66.1h.7M231.4 66v.1M232.1 66.1h.9M232.1 66.1h.1M232.1 66v.1M232.4 66l-.3 .1M232.4 66h.3M232.4 65.9v.1M232.7 66l.3 .1M232.7 65.9v.1M233 66.1h.1"/>
<path d="M233 66.1h.5M233 66v.1M233.5 65.9v.4h1.2v-.4M233.5 65.8v.1M233.9 65.8l-.4 .1M233.9 65.8h.4M233.9 65.7v.1M234 66.2a.18 .18 0 0 1-.3 0 .18 .18 0 0 1 0-.3 .18 .18 0 0 1 .3 .1h.6l-.1 .2h-.2M234 66.2h.3M234 66.1v.1M234.3 66.1v.1M234.3 65.8l.4 .1"/>
<path d="M234.3 65.7v.1M234.7 66.1h.6M234.7 65.8v.1M235.3 66.1h.9M235.3 66.1h.1M235.3 66v.1M235.6 66l-.3 .1M235.6 66h.3M235.6 65.9v.1M235.9 66l.3 .1M235.9 65.9v.1M236.2 66.1h.1"/>
<path d="M236.2 66.1h.7M236.2 66v.1M236.9 66.1h.9M236.9 66.1h.1M236.9 66v.1M237.2 66l-.3 .1M237.2 66h.4M237.2 65.9v.1M237.6 66l.2 .1M237.6 65.9v.1M237.8 66.1h.1M237.8 66.1h.3"/>
<path d="M237.8 66v.1M241.7 61.4h11.7M245.2 60.7l9.8 .2M247.7 65.4l10.3 8.5M247.8 65.4l-4 .5-5.7 .2M247.8 65.3l10.3 8.6M253.5 61.2l.7-.3h1.1l3.5 .5-2.4 .4-2.1 .1-.8-.2-.1-.2zM253.6 63.4l7.6 10.5h-3.1M255 61.9l-9.7 .2M255.4 61.9v.5l-.7 .4-1.9 1.1-1.7 .6M258 73.9h.1M24.2 129.3l12.7 4.5 5.3 1.2 5 .7"/>
<path d="M24.2 129.3l2 .2 1.1-.2M27.1 129.3l10.2 2M27.3 129.3h.1M27.3 129.3l-1.5-.1-1.6 .1M27.3 129.3l10.2 2M27.3 129.3l8.2 2.9M34 128.1l-3.9 1.2-.2 .1v.4M47.2 126.9l-2.2 .1a1.91 1.91 0 0 1-2.3-1l-10.7-10.7h-5.4l7.4 12.9M47.2 126.9v8.8M47.2 126.9h85.7M47.2 135.7h48.6M50.8 129.4l.8-.1 .2 .3v1.9l-.3 .3h-.6l-.3-.3v-1.9z"/>
<path d="M74.1 127.5l3.3 .3h1.6l.6-.1 .2-.2M74.1 127.5l16.5 4.4M79.1 127.2l24 3.6 1.6 .5M79.4 127.3l-2-.1-3.3 .3M79.4 127.3l.4 .2M79.4 127.3l25.3 4M79.8 127.5l25.2 4.4M83.3 129.9v.6l.2 .2h.5l.2-.6M84.9 130.3v.3l.3 .1 .5-.1M86.4 130.7v.8l.2 .2h.8l.2-.2v-.4M90.6 131.9l6.5 .6 4.6 .1 1.9-.1 .9 .2M90.6 131.9v1.6"/>
<path d="M95.1 139.9h-.5v.1M95.8 139.9h.1M95.8 139.9h.1a.24 .24 0 0 0 .2 .2 .24 .24 0 0 0 .2-.2M95.8 129.8h.2M95.8 133.4v6.5M96.3 139.9h.1M96.3 133.4v6.5M96.3 135.7h3.7M97 139.9h.6v.1M97.2 130l.2-.2h.5l.2 .3M99.1 130.3l.1-.5h.5a.41 .41 0 0 1 .3 .6M100 130.4h.1"/>
<path d="M100.1 134.3l-.7 .5a.35 .35 0 0 0-.1 .4 .35 .35 0 0 0 .4 .3l.4 .3M101.1 130.6v-.7l.7-.1 .2 .2v.4l-.2 .3M103.9 131l4.9 1.4M104.7 131.3l.3 .6M104.7 131.3l4.6 1.3M105 131.9l3.1 .7M105 131.9l3.2 .7M108.1 132.6l6-.2v5.3l-14-.4v-4.4l4.4-.2M108.1 132.6l-.7 .2-2.9-.1M110.7 129.4l.8-.1 .3 .3v1.9l-.3 .2-.6 .1-.3-.3-.1-1.8zM110.7 130.1l.2-.3h.5l.2 .3M110.7 130.4l.3 .3h.4l.2-.3"/>
<path d="M110.7 130.4l.3 .3M110.7 130.1v.3M111 129.8l-.3 .3M111.3 129.8l.3 .3M111.6 130.1v.3M111.6 130.4l-.3 .3M114.1 135.7h18.7v3.4M132.8 139.5v.5M132.9 126.9h3l3 .7 1.7 1.1 1.3 1.8 2 .6 .7 .4a1.04 1.04 0 0 1 .7 1.3v.3l-1.6 .9-3.9 1.4-3 .3h-3.7v3.4M132.9 126.9v8.8M133.1 139.5v.5M140.1 128.4h-2.2l1.1 1.2h1.9"/>
<path d="M94.6 140.3v.1h.5M95.8 140.4h.6M97.6 140.3v.1h-.6"/>
<circle cx="47.9" cy="130.2" r=".49"/>
<circle cx="49.6" cy="130.2" r=".49"/>
<circle cx="51.2" cy="130.2" r=".5"/>
<circle cx="52.8" cy="130.2" r=".5"/>
<circle cx="54.4" cy="130.2" r=".49"/>
<circle cx="56" cy="130.2" r=".49"/>
<circle cx="57.7" cy="130.2" r=".49"/>
<circle cx="59.3" cy="130.2" r=".51"/>
<circle cx="60.9" cy="130.2" r=".51"/>
<circle cx="62.6" cy="130.2" r=".5"/>
<circle cx="64.2" cy="130.2" r=".5"/>
<circle cx="65.8" cy="130.2" r=".5"/>
<circle cx="67.4" cy="130.2" r=".5"/>
<circle cx="69.1" cy="130.2" r=".5"/>
<circle cx="70.7" cy="130.2" r=".5"/>
<circle cx="72.3" cy="130.2" r=".49"/>
<circle cx="73.9" cy="130.2" r=".49"/>
<circle cx="75.6" cy="130.2" r=".49"/>
<circle cx="77.2" cy="130.2" r=".49"/>
<circle cx="78.8" cy="130.2" r=".5"/>
<circle cx="80.5" cy="130.2" r=".5"/>
<circle cx="82.1" cy="130.2" r=".5"/>
<circle cx="103.4" cy="130.2" r=".49"/>
<circle cx="105.4" cy="130.2" r=".5"/>
<circle cx="107.3" cy="130.2" r=".5"/>
<circle cx="109.2" cy="130.2" r=".51"/>
<circle cx="113.1" cy="130.2" r=".49"/>
<circle cx="115" cy="130.2" r=".5"/>
<circle cx="116.9" cy="130.2" r=".49"/>
<circle cx="118.9" cy="130.2" r=".5"/>
<circle cx="124.9" cy="130.2" r=".5"/>
<circle cx="131" cy="130.2" r=".49"/>
<circle cx="94.4" cy="140.2" r=".24"/>
<circle cx="94.4" cy="140.2" r=".81"/>
<circle cx="94.4" cy="140.2" r="1.42"/>
<circle cx="97.8" cy="140.2" r="1.42"/>
<circle cx="97.8" cy="140.2" r=".24"/>
<circle cx="97.8" cy="140.2" r=".82"/>
<circle cx="132.9" cy="140.1" r=".71"/>
<circle cx="132.9" cy="140.2" r=".25"/>
<circle cx="132.9" cy="140.2" r="1.12"/>
</g>
<g font-size="8.5">
<text x="198.9" y="195.5">A</text>
<text x="256.7" y="196.5">A</text>
</g>
<g font-size="8.1">
<text x="67.6" y="8.9">2</text>
<text x="207.3" y="8.9">1</text>
<text x="4.4" y="56.1">B</text>
<text x="270.4" y="56.1">B</text>
<text x="3.7" y="164.1">A</text>
<text x="269.7" y="164.1">A</text>
<text x="67.6" y="212.4">2</text>
<text x="207.3" y="212.4">1</text>
</g>
<text font-size="4.9" x="207.1" y="174.4">Non-stop Three-View</text>
<g font-size="4.7" fill="#191924">
<text x="57.1" y="32">142.00</text>
<text x="46.9" y="52.4">18.91</text>
<text x="68.3" y="55.9">14.73°</text>
<text x="81.1" y="76">3.08</text>
<text x="102.8" y="72.2" transform="rotate(-42 102.8 72.2)">8.75°</text>
<text x="26.2" y="79.4">34.60</text>
<text x="26.2" y="85.4">46.86</text>
</g>
<g font-size="4.7" fill="#808080">
<text x="249.9" y="36.7">39.77</text>
<text x="148.4" y="43.2">8.75</text>
<text x="241.7" y="73.7" transform="rotate(33 241.7 73.7)">42°</text>
<text x="128.1" y="80.6">80.76</text>
<text x="179.4" y="102.4" transform="rotate(12 179.4 102.4)">37°</text>
<text x="85.5" y="149.3">22.99</text>
<text x="84.2" y="162.6">189.33</text>
</g>
<g font-size="4.7">
<text x="124.7" y="70.2">79.27</text>
<text x="105.9" y="118.2">3.58</text>
<text x="172" y="114.9">102.06</text>
<text x="151.3" y="143.1" transform="rotate(-50 151.3 143.1)">20°</text>
<text x="27.6" y="144.6" transform="rotate(43 27.6 144.6)">6.47°</text>
<text x="127.8" y="154.8" transform="rotate(-90 127.8 154.8)">9.13</text>
<text x="75.2" y="156.1" transform="rotate(-90 75.2 156.1)">9.63</text>
</g>
<g font-size="3.4">
<text x="197.8" y="166">TITLE:</text>
<text x="198.7" y="188.1">SIZE</text>
<text x="207.5" y="188.1">DWG. NO.</text>
<text x="256.5" y="188.2">REV</text>
<text x="197.2" y="201.8">SCALE: 1:500</text>
<text x="244.5" y="201.7">SHEET 1 OF 1</text>
</g>
<text font-size="3" x="14" y="213.5">SOLIDWORKS Educational Product. For Instructional Use Only.</text>
<g font-size="2.8">
<text x="118.3" y="50.1">Nose Gear</text>
<text x="118.3" y="53.9">Stowed Position</text>
<text x="157.8" y="61.3">Design CG</text>
<text x="205.2" y="71.2">Main Gear</text>
<text x="205.2" y="75">Stowed Position</text>
<text x="103.3" y="104.6">Nose Gear</text>
<text x="103.3" y="108.4">Stowed Position</text>
<text x="40.6" y="140.7">LD-W Cargo Container</text>
</g>
<text font-size="2.5" x="175.4" y="161.4">Thomas Slagle</text>
<g font-size="2.2">
<text x="154.8" y="161.4">DRAWN</text>
<text x="180.4" y="156.5">NAME</text>
<text x="162" y="166.1">UCI MAE159 Spring 2021</text>
<text x="154.6" y="170.5">COMMENTS:</text>
<text x="161.2" y="176.7">DIMENSIONS ARE IN FEET</text>
<text x="161.2" y="179.3">UNLESS OTHERWISE SPECIFIED</text>
</g>
</svg>
